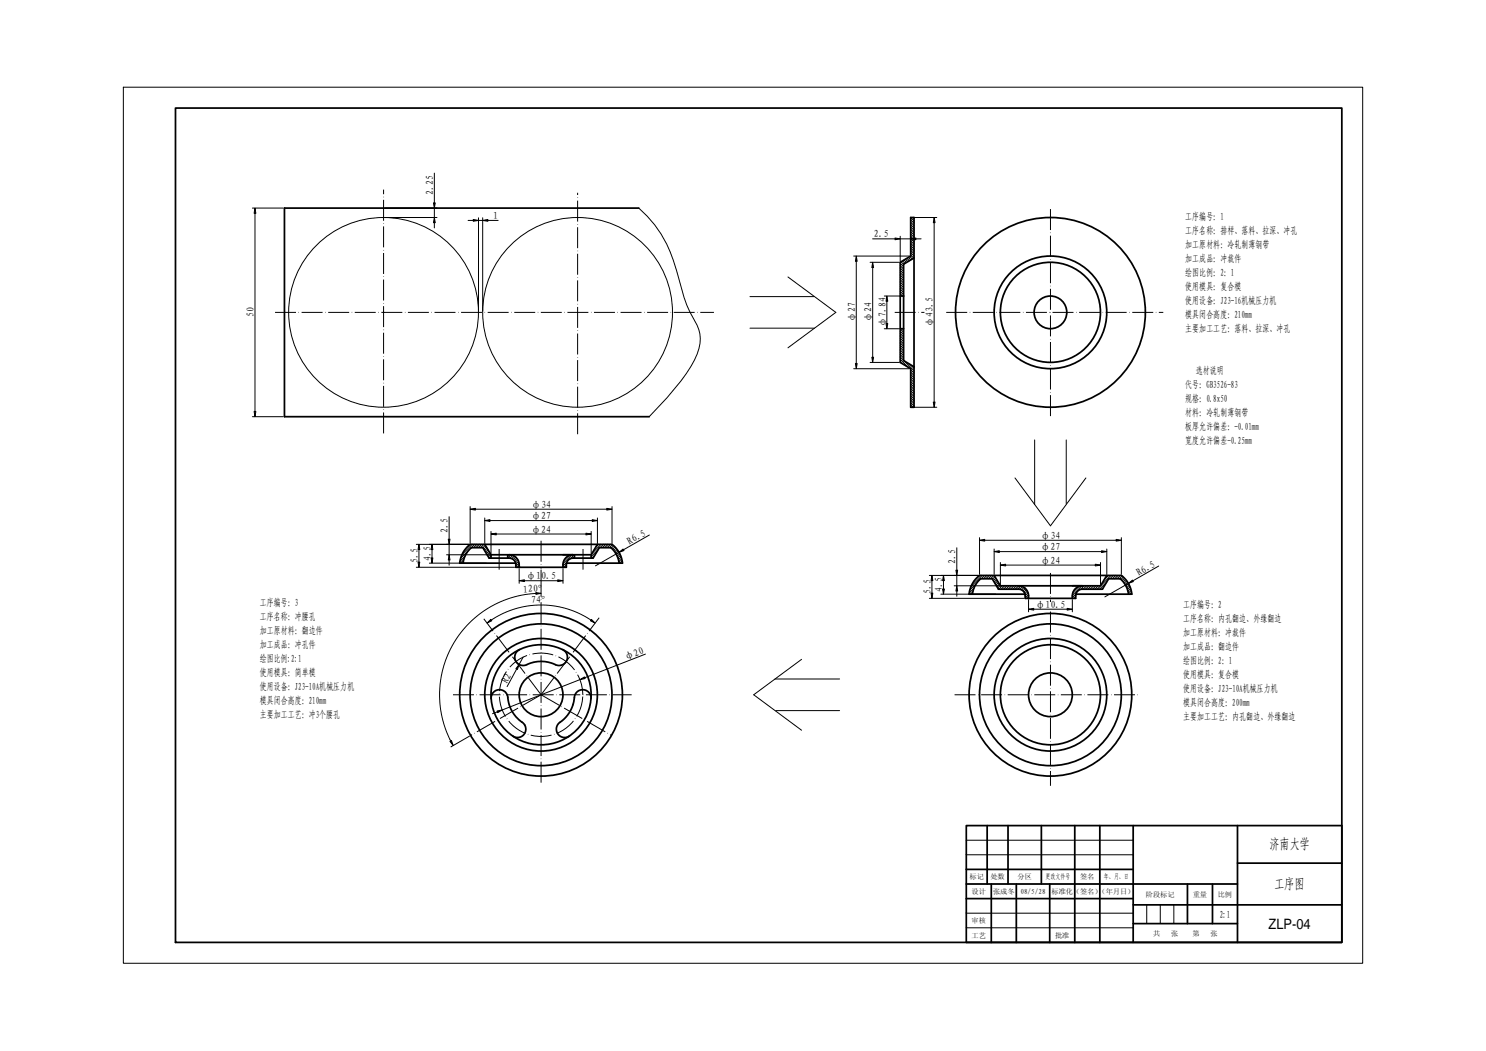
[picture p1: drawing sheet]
<svg xmlns="http://www.w3.org/2000/svg" width="594mm" height="420mm" viewBox="0 0 594 420" stroke-linecap="round" stroke-linejoin="round" font-family="sans-serif">
<g fill="none" stroke="#000" stroke-width=".4">
<path d="M49.3 34.9h495.5v350.2h-495.5zM173.6 69.2v11.9M100.9 83.2h12.3M101.9 85.3v79.2M153.9 83.2h20.8M153.9 87h20.8M173.6 83.2v3.8M173.6 89v2.1M187.1 88.1h2.1M191.3 87.1v37.3M191.3 88.1h1.7M193 87.1v37.3"/>
<path d="M195 88.1h4.2M255.4 83.2a47.9 47.9 0 0 1 15.1 24.9 63.3 63.3 0 0 0 8.2 21.9 14.6 14.6 0 0 1-1.1 13.9 71.4 71.4 0 0 1-11 15.1l-7.1 7.6M348.8 95.5h9M359.9 94.4v10M359.9 95.5h4.2M364.1 87l1.3 1.3M364.1 87.9l1.3 1.3M364.1 88.8l1.3 1.4M364.1 89.8l1.3 1.3M364.1 90.7l1.3 1.4M364.1 91.7l1.3 1.3M364.1 92.6l1.3 1.3"/>
<path d="M364.1 93.5l1.3 1.4M364.1 95.4l1.3 1.3M364.1 96.3l1.3 1.4M364.1 97.3l1.3 1.3M364.1 98.2l1.3 1.3M364.1 99.1l1.3 1.4M364.6 87h9.9M365 87l.4 .4M365.4 95.8l-1.3-1.3v7.4M366.2 95.5h2.1M373.5 89v71.7M299.8 118.6h25.5"/>
<path d="M315 110.7l19.2 14.2-19.2 14.1M341.3 102.4h22.3M342.3 104.5v40.8M347.8 104.9h11.6M348.9 107v35.8M353.5 118.3h5.9M359.9 117.4l.9 .9M359.9 105.3l1.3 1.3M359.9 106.2l1.3 1.3M359.9 107.1l1.3 1.4M359.9 108.1l1.3 1.3M359.9 109l1.3 1.3"/>
<path d="M359.9 109.9l1.3 1.4M359.9 110.9l1.3 1.3M359.9 111.8l1.3 1.4M359.9 112.8l1.3 1.3M359.9 113.7l1.3 1.3M359.9 114.6l1.3 1.4M359.9 115.6l1.3 1.3M359.9 116.5l1.3 1.3M360.2 104.7l1 1M360.8 104.3l1 1M361.4 104l1 .9M362 103.6l1 1"/>
<path d="M362.6 103.3l1 .9M363.2 102.9l.9 1M363.7 102.6l1 .9M364.1 102l1.2 1.2M364.1 100.1l1.3 1.3M364.1 101l1.3 1.3M299.8 131.2h25.8M353.5 131.4h5.9M354.6 120.4v8.9M359.9 139.9l1.3 1.3M359.9 139l1.3 1.3M359.9 138l1.3 1.4"/>
<path d="M359.9 137.1l1.3 1.3M359.9 136.2l1.3 1.3M359.9 135.2l1.3 1.4M359.9 134.3l1.3 1.3M359.9 133.3l1.3 1.4M359.9 132.4l1.3 1.4M359.9 131.5l1.3 1.3M360.8 131.4l.4 .5M341.3 147.4h22.3M347.8 144.9h11.6M359.9 143.6l3.1 3.2M359.9 144.6l.8 .8"/>
<path d="M359.9 142.7l1.3 1.3M359.9 141.8l1.3 1.3M359.9 140.8l1.3 1.4M361.5 144.3l3.9 3.9M363.8 145.7l1.6 1.6M364.1 160l1.3 1.3M364.1 159l1.3 1.4M364.1 158.1l1.3 1.3M364.1 157.2l1.3 1.3M364.1 156.2l1.3 1.4M364.1 155.3l1.3 1.3M364.1 154.4l1.3 1.3"/>
<path d="M364.1 153.4l1.3 1.4M364.1 152.5l1.3 1.3M364.1 151.6l1.3 1.3M364.1 150.6l1.3 1.4M364.1 149.7l1.3 1.3M364.1 148.8l1.3 1.3M364.1 147.8l1.3 1.3M100.9 166.6h12.3M364.1 160.9l1.3 1.4M364.1 162.8h.1M364.1 161.9l.9 .9M364.6 162.8h9.9"/>
<path d="M413.6 175.9v25.8M426.3 175.9v25.5M405.8 191.1l14.2 19.1 14.1-19.1M167.5 219.7v5M172.7 219.7v3.3M179.6 206.6v8.9M179.6 217.6v4.2M187.3 218.2l-.7 .7M187.7 219.6l-3.5 3.6M188 202.5v14.6M188.6 217.6h-22.2M188.8 217.6l-4.1 4.1"/>
<path d="M189.7 217.6l-1.7 1.8M190 203.6h52.6M190.7 217.6l-1.4 1.3M191.6 217.6l-1.3 1.3M192.5 217.6l-1.3 1.3M193.5 217.6l-1.4 1.3M193.8 207.1v10M194 218l-.9 1M194.4 218.6l-1 1M194.7 219.2l-.9 .9M195.1 219.8l-1 .9M195.9 208.1h40.9"/>
<path d="M196.3 212.4v8.9M198.4 213.5h35.8M236.3 212.4v8.9M238.8 207.1v10M239.2 219.7l-2.9 2.8M239.3 217.6l-1.2 1.3M240.3 217.6l-3.6 3.6M241.2 217.6l-1.3 1.3M242.2 217.6l-1.4 1.3M243.1 217.6l-1.3 1.3M244 217.6l-1.3 1.3M244.7 202.5v14.6"/>
<path d="M244.8 217.7l-1.2 1.2M245.3 218.2l-.9 .9M245.8 218.6l-.9 1M246.3 219.1l-1 1M246.7 219.6l-1 1M259.6 213.9l-10.3 5.9M382.5 219v8.9M391.6 214.9v14.6M393.7 216h52.5M397.4 219.5v10M442.5 219.5v10M448.3 214.9v14.6"/>
<path d="M166.4 226.8h39.3M171.7 225.1h22.8M178.5 221.8h17.3M179.6 223.9v2.1M185.1 225l-.1 .1M185.4 223.8l-1.3 1.3M185.9 222.4l-2 2M195.4 220.3l-.9 1M195.8 220.9l-1 1M196.1 221.5l-1 1M196.3 222.3l-.8 .8M203.3 221.8l-.3 .4"/>
<path d="M204.2 221.8l-1.2 1.3M205 222l-1.1 1.1M205.6 222.3l-1 1M206.1 222.7l-.9 1M206.6 223.2l-.9 1M207 223.8l-1 .9M207.3 224.4l-1.1 1.1M207.5 225.1l-1.3 1.3M207.6 226l-.8 .8M207.6 227.3v5.9M209.6 232.2h13.4M214.2 237.2l-4.4 .5-5.5 1.3-4.2 1.5-3.9 2-4.4 2.9-4.3 3.8-3.4 3.9-2.7 4-2.4 4.7-1.5 4.2-1.2 5.1-.6 5.6 .2 4.5 .8 5.5 1.7 5.5 1.8 4"/>
<path d="M216.3 227.8v10.4M225.1 227.3v5.9M226.4 225.9l-.9 .9M226.6 224.7l-1.5 1.6M227.2 222.2l-1.7 1.7M228.6 221.8l-3.5 3.5M229.6 221.8l-1.6 1.6M229.7 222.6l-.5 .5M237.8 222l-1.1 1.1M246.5 221.7l1-.9-9.4 5.4M247.1 220.2l-1 .9M247.8 221.4l-1 1"/>
<path d="M248.1 222l-1.1 1M248.3 222.7l-1.1 1.1M248.5 223.4l-1.1 1.1M248.7 224.2l-1 .9M248.8 225l-.1 .1M371.5 230h20.7M371.5 239.2h37.8M372.6 232.1v5M376.1 237.5h22M377.2 232.1v3.4M381.5 234.2h17.9M382.5 230v4.2"/>
<path d="M382.5 236.3v2.1M388.9 236.6l-.9 .9M389.3 235.2l-1.8 1.9M390.3 233.3l-2.6 2.6M391.7 230l-2.4 2.5M392.7 230l-4.5 4.5M393.6 230l-1.3 1.4M394.5 230l-1.3 1.4M395.5 230l-1.4 1.4M396.4 230l-1.3 1.4M397.3 230l-1.3 1.4M397.8 230.5l-1 1"/>
<path d="M398.1 231.1l-1 1M398.5 231.7l-1 1M398.8 232.3l-1 1M399.2 232.9l-1 1M399.5 220.5h40.9M399.5 233.5l-1 1M399.9 234.1l-1 .9M399.9 224.9v8.8M400.7 234.2l-1.4 1.3M401.6 234.2l-1.3 1.3M402 225.9h35.9M402.5 234.2l-1.3 1.3"/>
<path d="M403.5 234.2l-1.4 1.3M404.4 234.2l-1.3 1.3M405.3 234.2l-1.3 1.3M406.3 234.2l-1.3 1.3M407.2 234.2l-1.3 1.3M408.1 234.3l-1.3 1.2M408.8 234.5l-1.1 1.1M409.4 234.8l-1 1M409.9 235.2l-.9 1M410.4 235.7l-1 1M410.7 236.3l-1 1M411 237l-1.1 1.1"/>
<path d="M411.2 237.7l-1.3 1.3M411.2 239.7v4.9M411.2 238.7l-.6 .5M428.7 239.7v4.9M430 238.5l-.6 .7M430.1 237.5l-1.4 1.4M431.3 234.5l-2.3 2.3M432.5 234.2l-3.8 3.8M433.4 234.2l-1.4 1.4M434.4 234.2l-1.4 1.3M435.3 234.2l-1.3 1.3M436.2 234.2l-1.3 1.3"/>
<path d="M437.2 234.2l-1.4 1.3M438.1 234.2l-1.3 1.3M439.1 234.2l-1.4 1.3M440 224.9v8.8M441 235l-.5 .5M442.4 232.7l-2.8 2.8M443.2 230l-1.8 1.9M444.2 230l-5.5 5.5M445.1 230l-1.3 1.4M446 230l-1.3 1.4M447 230l-1.4 1.4M447.9 230l-1.3 1.4"/>
<path d="M448.6 230.3l-1.1 1.1M449.1 230.7l-.9 .9M449.6 231.2l-1 .9M450 231.7l-.9 .9M450.4 232.2l-.9 1M450.8 232.7l-1 1M451.1 233.2l-9.4 5.4M451.2 233.3l-1 1M451.5 233.9l-1 1.1M451.8 234.6l-1.1 1M452 235.3l-1.1 1.1M452.2 236l-1.1 1.2"/>
<path d="M452.4 236.8l-.8 .7M463.2 226.3l-10.3 5.9M196.4 247.9l4.2-2.4 4.3-1.8 5.5-1.4 4.9-.4 5.4 .2 5 1 5.8 2.1 4.7 2.7M413.3 243.5h13.3M206.5 267.5l-3.8 7M209.1 262.7l-1.6 2.9M231.9 271.7l-31.1 12.1M258 261.5l-24.2 9.4M309.9 271.4h25.8M320.5 263.6l-19.2 14.1 19.2 14.2M187.7 294.3l-7.4 4.3M198.8 284.6l-1.9 .7"/>
<path d="M310.1 284.1h25.6M386.3 335.9h66.7M386.3 341.7h66.7M386.3 370.9h66.7M386.3 365.1h66.7M458.4 361.7v7.5M463.9 361.7v7.5M469.3 361.7v7.5"/>
<circle cx="153.3" cy="124.9" r="37.9"/>
<circle cx="230.9" cy="124.9" r="37.9"/>
</g>
<g fill="none" stroke="#000" stroke-width=".7">
<path d="M70.2 43.2h466.2v333.5h-466.2zM255.4 83.2h-141.7v83.4h145.8M364.1 87h1.3v75.8h-1.3v-15.4l-4.2-2.5v-40l4.2-2.5zM359.9 118.3h1.3M365.4 103.1l-4.2 2.5v38.5l4.2 2.5M359.9 131.4h1.3M193.8 217.6l2.5 4.2M238.8 217.6l-2.5 4.2h-11.2M185.1 225.1l1-3.2 2.3-3h4.6l2.6 4.2h8a2.67 2.67 0 0 1 2.6 2.7v1h20.2v-1a2.67 2.67 0 0 1 2.7-2.7h8l2.5-4.2h4.6l2.2 2.6 1.1 3.6M196.3 221.8h32.8a4 4 0 0 0-4 4v1M196.3 221.8v1.3M203 221.8v1.3"/>
<path d="M203.6 221.8a4 4 0 0 1 4 4v1M206.1 225.1h-22.3l1.2-4 1.2-1.7 1.8-1.8h56.7l1.7 1.6 1.2 1.9 .8 2 .4 2h-22.3M229.7 221.8v1.3M236.3 221.8v1.3M388.8 237.5l1-3.4 2.3-2.7h4.6l2.5 4.1h8a2.64 2.64 0 0 1 2.7 2.7v1h20.1v-1a2.64 2.64 0 0 1 2.7-2.7h8l2.5-4.1h4.6l2.3 2.7 1 3.4M397.4 230l2.5 4.2h32.8a4 4 0 0 0-4 4v1M407.2 234.2a4 4 0 0 1 4 4v1M409.8 237.5h-22.4l.4-1.8 .9-2.4 1.4-1.8 1.5-1.5h56.7l1.5 1.5 1.4 1.8 .9 2.4 .4 1.8h-22.4M442.5 230l-2.5 4.2h-11.3M225 259.7a3.4 3.4 0 0 1 1.2 5 3.4 3.4 0 0 1-5.1 .6l-4.5-.9-2.7 .2-2.4 .7a3.4 3.4 0 0 1-5.1-.6 3.4 3.4 0 0 1 1.3-5M196.4 279.3a3.4 3.4 0 0 1 3.6-3.6 3.4 3.4 0 0 1 3.1 4.1l.6 2.3 .9 2.1 1.4 2 1.9 1.9a3.4 3.4 0 0 1 2 4.8 3.4 3.4 0 0 1-4.9 1.4M236.3 279.3a3.4 3.4 0 0 0-3.7-3.6 3.4 3.4 0 0 0-3.1 4.1l-.6 2.5-1.1 2.2-1.4 2.1-1.7 1.5a3.4 3.4 0 0 0-2 4.8 3.4 3.4 0 0 0 5 1.4"/>
<path d="M386.3 330.1h150.1v46.6h-150.1zM394.6 330.1v23.3M403 330.1v23.3M416.3 330.1v23.3M429.7 330.1v46.6M439.7 330.1v46.6M453 330.1v46.6M494.7 330.1v46.6M386.3 347.6h66.7M386.3 359.2h66.7M396.3 353.4v23.3M406.3 353.4v23.3"/>
<path d="M419.7 353.4v23.3M474.7 353.4v15.8M484.7 353.4v15.8M494.7 353.4h-108.4M494.7 345.1h41.7M453 361.7h83.4M453 369.2h41.7"/>
<circle cx="419.9" cy="124.9" r="20"/>
<circle cx="419.9" cy="124.9" r="22.5"/>
<circle cx="419.9" cy="124.9" r="6.5"/>
<circle cx="420" cy="124.9" r="37.9"/>
<circle cx="216.3" cy="277.7" r="32.5"/>
<circle cx="216.3" cy="277.7" r="28.4"/>
<circle cx="216.3" cy="277.7" r="22.5"/>
<circle cx="216.3" cy="277.7" r="8.8"/>
<circle cx="216.3" cy="277.7" r="20"/>
<circle cx="419.9" cy="277.7" r="32.5"/>
<circle cx="419.9" cy="277.7" r="8.7"/>
<circle cx="419.9" cy="277.7" r="28.3"/>
<circle cx="419.9" cy="277.7" r="20"/>
<circle cx="420" cy="277.7" r="22.5"/>
</g>
<g fill="none" stroke="#000" stroke-width=".4" stroke-dasharray="8.4 1 .2 1" stroke-linecap="butt">
<path d="M420 83.6v82.8M110 124.9h175.4M357.7 124.9h11.9M378.3 124.9h86.8M153.3 173.3v-97.5M230.9 173.6v-96.5M216.3 216.2v11.1M199.6 227.7v-8.2M233.1 227.7v-8.2M420 229v11.7M420 244.5v69.6M181.1 277.7h71.4"/>
<path d="M216.3 277.7l23.2-30.7M216.3 277.7l-22.9-30.3M216.3 277.7l-28.2 16.3M216.3 277.7l28.2 16.3M381.6 277.7h74.2M216.3 312.9v-74.7"/>
<circle cx="216.3" cy="277.7" r="16.7"/>
</g>
<g fill="#000" stroke="#000" stroke-width=".4">
<path d="M101.9 83.2l.4 2.1h-.7zM173.6 87l.4 2h-.7zM173.3 81.1h.7l-.4 2.1zM189.2 87.8l2.1 .3-2.1 .4zM193 88.1l2-.3v.7zM357.8 95.1l2.1 .4-2.1 .3zM364.1 95.5l2.1-.4v.7zM373.5 87l.3 2h-.7zM342.3 102.4l.4 2.1h-.7zM348.9 104.9l.3 2.1h-.7zM354.6 118.3l.3 2.1h-.7zM354.2 129.3h.7l-.3 2.1z"/>
<path d="M342 145.3h.7l-.4 2.1zM348.5 142.8h.7l-.3 2.1zM101.6 164.5h.7l-.4 2.1zM373.1 160.7h.7l-.3 2.1zM167.5 217.6l.3 2.1h-.7zM172.7 217.6l.4 2.1h-.7zM179.2 215.5h.7l-.3 2.1zM188 203.6l2-.4v.7zM193.8 208.1l2.1-.3v.6zM196.3 213.5l2.1-.4v.7zM234.2 213.1l2.1 .4-2.1 .3zM236.8 207.8l2 .3-2 .3z"/>
<path d="M242.6 203.2l2.1 .4-2.1 .3zM247.5 220.8l1.6-1.3 .4 .6zM391.6 216l2.1-.4v.7zM446.2 215.6l2.1 .4-2.1 .3zM167.1 224.7h.7l-.3 2.1zM172.4 223h.7l-.4 2.1zM179.6 221.8l.3 2.1h-.7zM207.6 232.2l2-.4v.7zM214.2 236.9l2.1 .3-2.1 .4zM223 231.8l2.1 .4-2.1 .3zM372.2 237.1h.7l-.3 2.1zM372.6 230l.3 2.1h-.7z"/>
<path d="M376.8 235.5h.7l-.3 2zM377.2 230l.3 2.1h-.7zM382.5 234.2l.4 2.1h-.7zM382.2 227.9h.7l-.4 2.1zM397.4 220.5l2.1-.3v.7zM399.9 225.9l2.1-.3v.7zM437.9 225.6l2.1 .3-2.1 .4zM440.4 220.2l2.1 .3-2.1 .4zM451.1 233.2l1.6-1.3 .4 .6zM194.7 249.1l1.5-1.5 .4 .6zM236.4 247.6l1.5 1.5-1.9-.9zM411.2 243.5l2.1-.3v.7z"/>
<path d="M426.6 243.2l2.1 .3-2.1 .4zM207.5 265.6l-.6 2-.7-.3zM231.9 271.7l1.8-1.1 .2 .7zM179.9 296.4l.6-.3 .7 1.9zM198.7 284.2l2.1-.4-1.8 1.1z"/>
</g>
<g font-size="5.7">
<text x="507.6" y="339.6">济南大学</text>
<text x="509.6" y="355.5">工序图</text>
<text x="507.2" y="371.5">ZLP-04</text>
</g>
<g font-size="4">
<text x="173.2" y="78.1" transform="rotate(-90 173.2 78.1)">2.25</text>
<text x="197.1" y="87.6">1</text>
<text x="473.9" y="88.1">工序编号：1</text>
<text x="349.3" y="94.9">2.5</text>
<text x="473.9" y="93.7">工序名称：排样、落料、拉深、冲孔</text>
<text x="473.9" y="99.3">加工原材料：冷轧制薄钢带</text>
<text x="473.9" y="104.8">加工成品：冲裁件</text>
<text x="473.9" y="110.4">绘图比例：2：1</text>
<text x="473.9" y="116">使用模具：复合模</text>
<text x="473.9" y="121.6">使用设备：J23-16机械压力机</text>
<text x="101.5" y="126.9" transform="rotate(-90 101.5 126.9)">50</text>
<text x="341.9" y="128.9" transform="rotate(-90 341.9 128.9)">φ27</text>
<text x="348.4" y="128.9" transform="rotate(-90 348.4 128.9)">φ24</text>
<text x="354.1" y="130.9" transform="rotate(-90 354.1 130.9)">φ7.84</text>
<text x="373" y="130.9" transform="rotate(-90 373 130.9)">φ43.5</text>
<text x="473.9" y="127.2">模具闭合高度：210mm</text>
<text x="473.9" y="132.8">主要加工工艺：落料、拉深、冲孔</text>
<text x="478.1" y="149.6">选材说明</text>
<text x="473.9" y="155.2">代号：GB3526-83</text>
<text x="473.9" y="160.8">规格：0.8x50</text>
<text x="473.9" y="166.4">材料：冷轧制薄钢带</text>
<text x="473.9" y="172">板厚允许偏差：-0.01mm</text>
<text x="473.9" y="177.6">宽度允许偏差-0.25mm</text>
<text x="212.3" y="203">φ34</text>
<text x="212.3" y="207.6">φ27</text>
<text x="179.1" y="213" transform="rotate(-90 179.1 213)">2.5</text>
<text x="212.3" y="212.9">φ24</text>
<text x="415.9" y="215.4">φ34</text>
<text x="251.6" y="217.9" transform="rotate(-30 251.6 217.9)">R6.5</text>
<text x="415.9" y="220">φ27</text>
<text x="167" y="225.2" transform="rotate(-90 167 225.2)">5.5</text>
<text x="172.2" y="224.4" transform="rotate(-90 172.2 224.4)">4.5</text>
<text x="382.1" y="225.4" transform="rotate(-90 382.1 225.4)">2.5</text>
<text x="415.9" y="225.4">φ24</text>
<text x="210.3" y="231.6">φ10.5</text>
<text x="455.3" y="230.3" transform="rotate(-30 455.3 230.3)">R6.5</text>
<text x="209.2" y="236.9" transform="rotate(-3 209.2 236.9)">120°</text>
<text x="372.1" y="237.6" transform="rotate(-90 372.1 237.6)">5.5</text>
<text x="376.7" y="236.8" transform="rotate(-90 376.7 236.8)">4.5</text>
<text x="103.8" y="242.3">工序编号：3</text>
<text x="212.3" y="241.2">74°</text>
<text x="413.9" y="243">φ10.5</text>
<text x="473" y="243.1">工序编号：2</text>
<text x="103.8" y="247.9">工序名称：冲腰孔</text>
<text x="473" y="248.8">工序名称：内孔翻边、外缘翻边</text>
<text x="103.8" y="253.5">加工原材料：翻边件</text>
<text x="473" y="254.3">加工原材料：冲裁件</text>
<text x="103.8" y="259.1">加工成品：冲孔件</text>
<text x="473" y="259.9">加工成品：翻边件</text>
<text x="103.8" y="264.7">绘图比例:2:1</text>
<text x="250.2" y="264" transform="rotate(-21 250.2 264)">φ20</text>
<text x="473" y="265.5">绘图比例：2：1</text>
<text x="103.8" y="270.3">使用模具：简单模</text>
<text x="103.8" y="275.9">使用设备：J23-10A机械压力机</text>
<text x="202.8" y="273.4" transform="rotate(-62 202.8 273.4)">R2</text>
<text x="473" y="271.1">使用模具：复合模</text>
<text x="103.8" y="281.5">模具闭合高度：210mm</text>
<text x="473" y="276.7">使用设备：J23-10A机械压力机</text>
<text x="103.8" y="287.1">主要加工工艺：冲3个腰孔</text>
<text x="473" y="282.3">模具闭合高度：200mm</text>
<text x="473" y="287.9">主要加工工艺：内孔翻边、外缘翻边</text>
<text x="487.6" y="366.9">2:1</text>
</g>
<g font-size="2.9">
<text x="387.6" y="351.5">标记</text>
<text x="396" y="351.5">处数</text>
<text x="406.8" y="351.5">分区</text>
<text x="418" y="351.5">更改文件号</text>
<text x="431.8" y="351.5">签名</text>
<text x="441.3" y="351.5">年、月、日</text>
<text x="388.4" y="357.3">设计</text>
<text x="397" y="357.3">张成冬</text>
<text x="408" y="357.3">08/5/28</text>
<text x="420.4" y="357.3">标准化（签名）（年月日）</text>
<text x="458.1" y="358.6">阶段标记</text>
<text x="476.9" y="358.6">重量</text>
<text x="486.9" y="358.6">比例</text>
<text x="388.4" y="369">审核</text>
<text x="388.4" y="374.9">工艺</text>
<text x="421.8" y="374.9">批准</text>
<text x="461" y="374">共</text>
<text x="468.2" y="374">张</text>
<text x="476.7" y="374">第</text>
<text x="483.9" y="374">张</text>
</g>
</svg>
